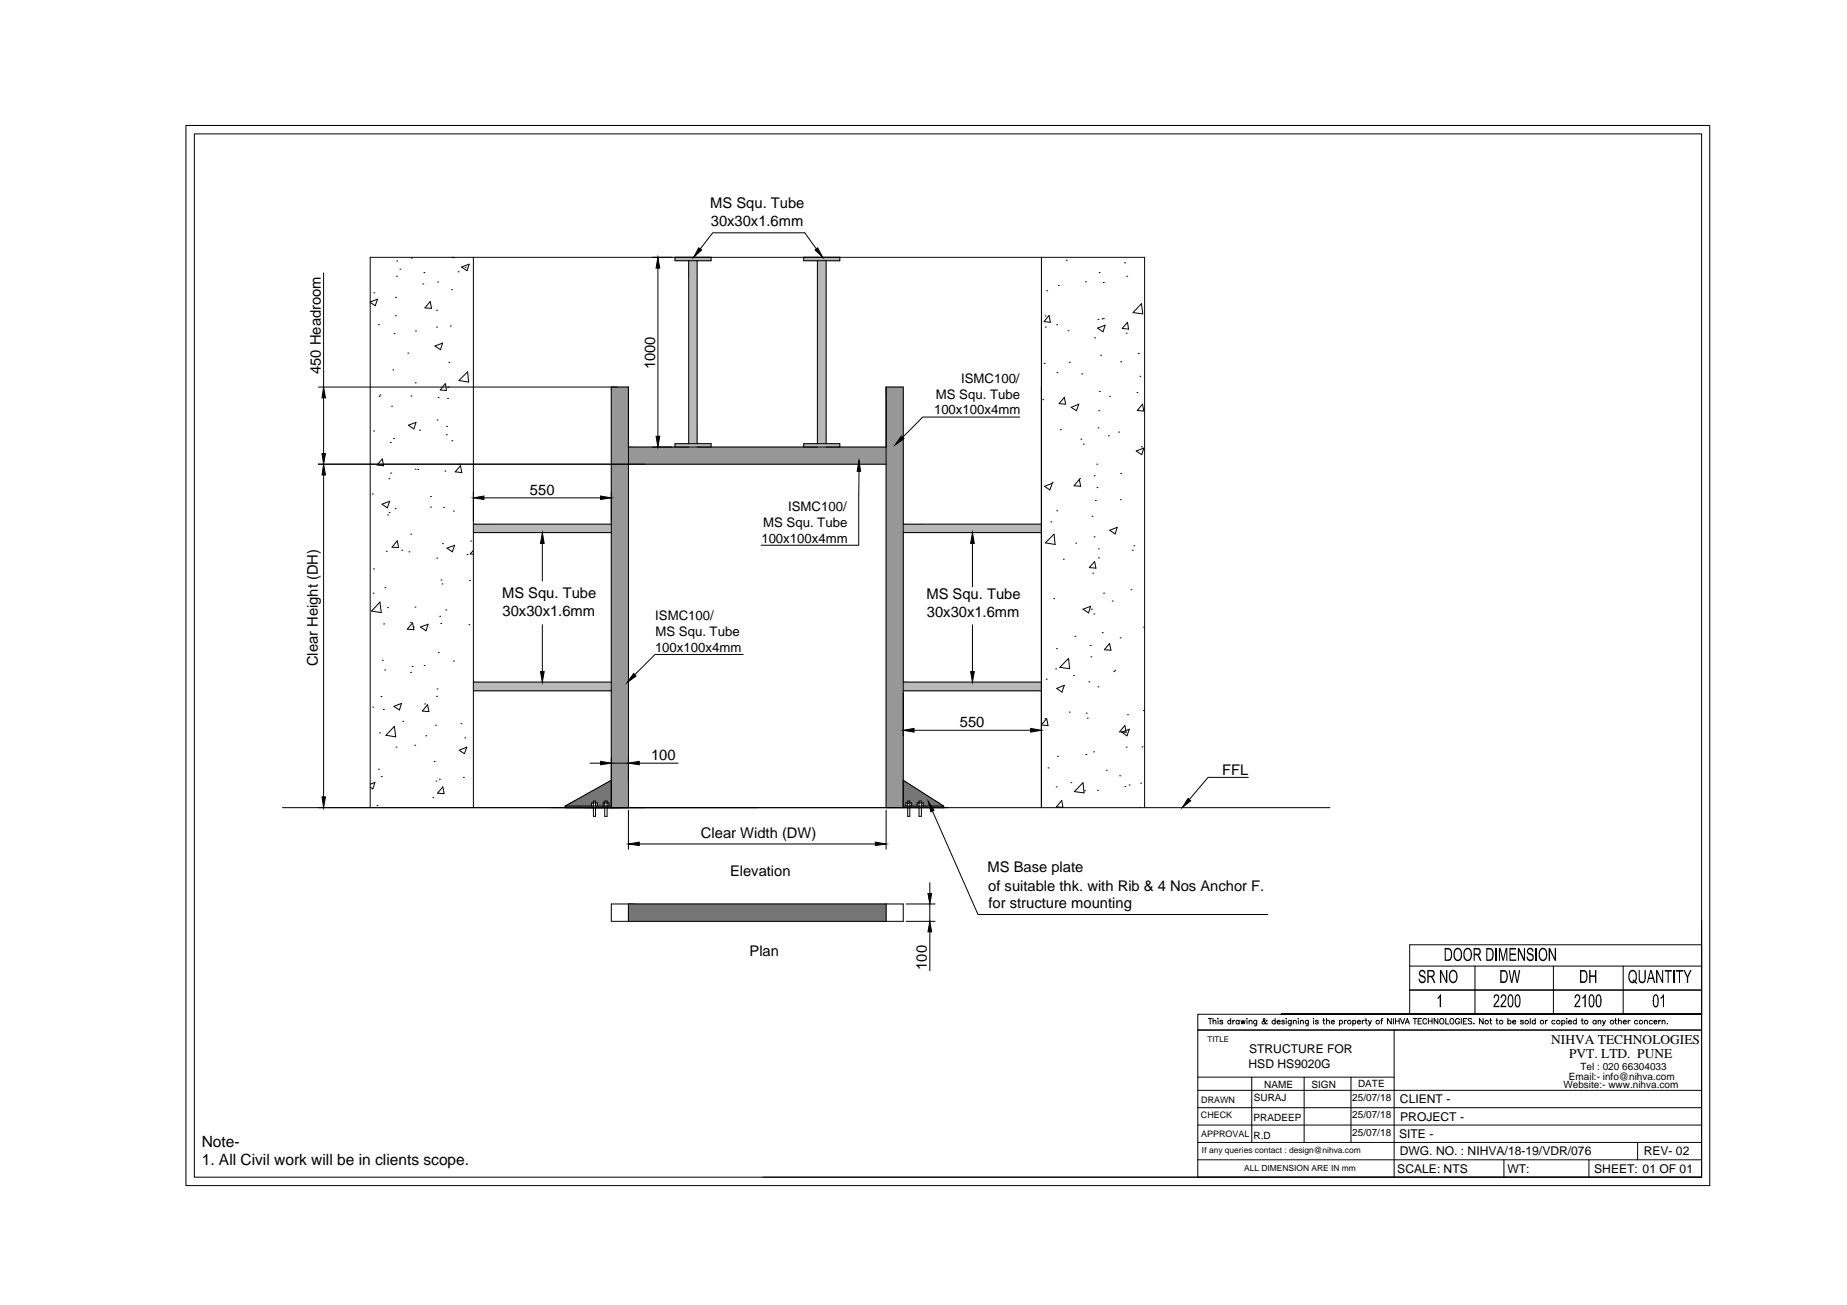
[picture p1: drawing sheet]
<svg xmlns="http://www.w3.org/2000/svg" width="297mm" height="210mm" viewBox="0 0 297 210" stroke-linecap="round" stroke-linejoin="round" font-family="sans-serif">
<!-- layer: 0 -->
<g fill="#979797" stroke="#979797" stroke-width=".16">
<path d="M98.3 62.3v67.6h2.8zM98.3 62.3h2.8v67.6z"/>
<path d="M101.1 71.9v2.8h41.4zM101.1 71.9h41.4v2.8z"/>
<path d="M142.5 62.3v67.6h2.8zM142.5 62.3h2.8v67.6z"/>
</g>
<g fill="#757575" stroke="#757575" stroke-width=".16">
<path d="M92.3 128.8l6-3.3v3.3z"/>
<path d="M145.3 125.5l5.2 3.3h-5.2z"/>
<path d="M97.6 128.8v.3h.7zM97.6 128.8h.7v.3z"/>
<path d="M95.8 128.8v.3h1.5zM95.8 128.8h1.5v.3z"/>
<path d="M91.8 129.1h3.6l-3.1-.3zM92.3 128.8h3.1v.3z"/>
<path d="M97.9 129.1v.6h.4zM97.9 129.1h.4v.6z"/>
<path d="M96.1 129.1v.6h.9zM96.1 129.1h.9v.6z"/>
<path d="M90.9 129.7h4.2l-3.3-.6zM91.8 129.1h3.3v.6z"/>
<path d="M145.3 129.7v.2h.7zM145.3 129.7h.7v.2z"/>
<path d="M148.2 129.7v.2h3.5zM148.2 129.7h3.5v.2z"/>
<path d="M146.3 129.7v.2h1.5zM146.3 129.7h1.5v.2z"/>
<path d="M148.2 128.8v.3h2.8zM148.2 128.8h2.3l.5 .3z"/>
<path d="M146.3 128.8v.3h1.5zM146.3 128.8h1.5v.3z"/>
<path d="M145.3 128.8v.3h.7zM145.3 128.8h.7v.3z"/>
<path d="M148.5 129.1v.6h3.2zM148.5 129.1h2.5l.7 .6z"/>
<path d="M146.6 129.1v.6h.9zM146.6 129.1h.9v.6z"/>
<path d="M145.3 129.1v.6h.4zM145.3 129.1h.4v.6z"/>
<path d="M90.9 129.7v.2h4.5zM90.9 129.7h4.5v.2z"/>
<path d="M97.6 129.7v.2h.7zM97.6 129.7h.7v.2z"/>
<path d="M95.8 129.7v.2h1.5zM95.8 129.7h1.5v.2z"/>
<path d="M101.1 145.4v2.8h41.4zM101.1 145.4h41.4v2.8z"/>
</g>
<g fill="#b9b9b9" stroke="#b9b9b9" stroke-width=".16">
<path d="M76.1 84.3v1.4h22.2zM76.1 84.3h22.2v1.4z"/>
<path d="M145.3 109.7v1.4h22.2zM145.3 109.7h22.2v1.4z"/>
<path d="M145.3 84.3v1.4h22.2zM145.3 84.3h22.2v1.4z"/>
<path d="M76.1 109.7v1.4h22.2zM76.1 109.7h22.2v1.4z"/>
<path d="M108.6 41.4v.5h5.8zM108.6 41.4h5.8v.5z"/>
<path d="M129.3 71.4v.5h5.8zM129.3 71.4h5.8v.5z"/>
<path d="M108.6 71.4v.5h5.8zM108.6 71.4h5.8v.5z"/>
<path d="M110.8 41.9v29.5h1.3zM110.8 41.9h1.3v29.5z"/>
<path d="M131.5 41.9v29.5h1.4zM131.5 41.9h1.4v29.5z"/>
<path d="M129.3 41.4v.5h5.8zM129.3 41.4h5.8v.5z"/>
</g>
<g fill="none" stroke="#000" stroke-width=".16">
<path d="M29.9 20.2h245.1v170.5h-245.1zM31.3 21.5h242.4v167.8h-242.4zM52 43.9v18.4M59.5 48.6l1.2-.5-.4 1.1-.8-.6M60.1 47.1h.1M60.8 52.2h.1M63.2 59.5h.1M63.4 53.7h.1M63.6 50.8h.1M63.6 47.8h.1M63.8 44.4h.1M63.8 42h.1"/>
<path d="M64.3 43.3h.1M65.6 56.8h.1M66.1 41.5h.1M66.8 53.2h.1M68 45.7h.1M68.2 43.8h.1M69.2 48.5l.2 1.1-1.1-.1zM69.9 55.7l1.3-.5-.4 1zM70.2 49.9h.1M70.2 52.6h.1M70.4 45.4h.1M72.2 58.3h.1"/>
<path d="M72.4 52.4h.1M72.6 46.6h.1M72.7 41.4l.3 .1v-.1M73.7 43.7h.1M74.2 43l1.3-.5-.4 1zM74.8 43h.1M76.1 41.4v88.5M105.8 43.1v27.1M108.6 41.4v.5h5.8v-.5M110.8 41.9v29.5M112.1 41.9v29.5M112.6 40l2-2.5h14.8l1.9 2.5"/>
<path d="M129.3 41.4v.5h5.8v-.5M131.5 41.9v29.5M132.9 41.9v29.5M167.5 41.4v88.5M167.9 58.4h.1M168.1 50.8h.1M168.1 52.6h.1M168.3 46.8h.1M168.7 50.7l.2 1.1-1-.1zM169.9 52.2h.1M170 59.9h.1M170.2 45.9h.1"/>
<path d="M171.5 41.9h.1M171.8 53.2h.1M172 58.3h.1M174.6 45.3h.1M176 54.3h.1M176.5 52.8l1.2-.5-.3 1.1zM176.6 51.4h.1M176.8 43.8h.1M177 57.1h.1M177.2 51.3h.1M177.4 45.5h.1M177.4 51.2h.1"/>
<path d="M180.2 58.2h.1M180.9 42.3h.1M181.1 53.6h.1M181.2 44.4h.1M181.3 51.8l.2 1.1-1-.1zM183.1 56.8h.1M183.6 48.8l.2 1.7-1.6-.2zM51.2 62.3h49.9v67.6M51.2 74.7h91.3M52 64v9M52 76.4v51.8M59.9 79.4h.1"/>
<path d="M60.1 69.3h.1M61 63.7h.1M61.1 63.5h.1M61.5 73.8l.2 1.1-1.1-.1zM62.5 77h.1M62.8 71.2h.1M62.8 76.1h.1M63 65.3h.1M63.3 70.5h.1M65.7 68.4l1.2-.5-.3 1.1zM66.1 63.7h.1M66.8 61.6h.1"/>
<path d="M66.8 75.5h.1M67.2 75.5h.1M67.5 69.2h.1M69.2 79.9h.1M70.3 67.5h.1M70.5 64h.1M71.6 75.8h.1M71.6 61.7l-.8 1 1 .1-.2-1.1M71.8 69.9h.1M71.8 68.6h.1M72 64.1h.1M72.1 62.3h.1"/>
<path d="M72.7 70.9h.1M73.8 61.2l1.4-1.4 .2 1.7zM73.8 74.7h.1M74.1 74.9l.2 1.1-1.1-.1zM98.3 62.3v67.6M101.1 71.9h41.4M108.6 71.9v-.5h5.8v.5M129.3 71.9v-.5h5.8v.5M138.1 75.8v11.9h-15.7M164 67.1h-15.6l-3.2 3.2M167.7 64.3h.1M168 78.2l1.2-.4-.4 1z"/>
<path d="M169.2 77.6h.1M170.5 69.1h.1M171.2 63.9l.2 1.1-1.1-.1zM172.3 65.5l1.2-.5-.4 1.1zM173.6 77.1l.2 1.1-1.1-.1zM173.6 77h.1M173.8 70.6h.1M174 60.1h.1M174.2 71.4h.1M176 76.5h.1M176.4 74.7h.1M176.4 78.4h.1"/>
<path d="M176.6 68.8h.1M176.7 66.1h.1M176.8 63h.1M178.2 70.1h.1M178.4 63.7h.1M179.9 69.5h.1M180.2 76.1h.1M182.7 72.5l1.3-.4-.4 1zM182.9 63.1h.1M183.3 60.5h.1M183.6 71.9h.1M183.7 65l.3 1.1-1.1-.1z"/>
<path d="M60 95.4h.1M60 91.5h.1M61.1 96.8l.2 1.7-1.6-.2zM61.4 81.1l1.3-.5-.4 1.1zM61.9 94.5h.1M62.1 88.7h.1M62.3 82.8h.1M62.3 97.7h.1M62.6 82.5h.1M63.6 81.8h.1M63.9 87l.2 1.1-1.1-.1zM64.6 88.5h.1"/>
<path d="M65.8 88.8h.1M66.1 85.9h.1M66.7 97.6h.1M69.2 81.6h.1M70.2 89.8h.1M70.7 99.1h.1M70.9 93.3h.1M71.1 93.9h.1M71.1 87.4h.1M71.3 81.6h.1M71.7 98.1h.1M71.9 88.2l1.2-.5-.4 1.1z"/>
<path d="M72.9 82.2h.1M75.1 89.2h.1M75.5 93.4h.1M75.7 87h.1M76.1 88.5l-.5 .6h.5M76.1 85.7h22.2M76.1 84.3h22.2M77.8 80.1h18.8M87.2 87.4v6.1M145.3 85.7h22.2M145.3 84.3h22.2M156.4 87.4v7"/>
<path d="M168.1 87.3l1.4-1.4 .2 1.7zM169 83.9h.1M169.5 96.3h.1M169.9 82.2h.1M171 89.9h.1M173 87.4h.1M174.2 98l1.2-.5-.3 1.1zM175.5 98h.1M175.6 83h.1M175.7 92.2h.1M175.9 98.7h.1M176 86.3h.1"/>
<path d="M176 90.3l.2 1.1-1-.1zM176.2 80.5h.1M176.6 88.3h.1M176.7 89.7h.1M177.5 95.4h.1M178.4 85.3l1.3-.5-.4 1.1zM178.9 96.7h.1M180.2 80.4h.1M181.9 94.9h.1M182.1 88.5h.1M182.3 87.8h.1M60 113.7h.1"/>
<path d="M61.1 117.9h.1M61.3 112h.1M61.5 106.2h.1M61.7 114.1h.1M61.7 100.4h.1M61.9 107.8h.1M63.3 113.6l1.3-.5-.4 1.1zM63.4 116.8l.2 1.7-1.5-.2zM64.8 116h.1M66 100.1h.1M66 108.1h.1M66.3 107.2h.1"/>
<path d="M66.4 100.2l.2 1.1-1.1-.1zM66.5 100.9h.1M66.7 119.9h.1M67.6 100.9l1.2-.5-.3 1.1zM68.2 107h.1M68.3 113.2h.1M68.5 118.3h.1M68.8 113.4l.2 1.1-1.1-.1zM70 116.7h.1M70.2 112h.1M70.3 110.8h.1M70.5 105h.1"/>
<path d="M70.9 100.3h.1M72.9 106.3h.1M74.1 116.4h.1M74.7 118.7h.1M75.4 100.5h.1M76.1 111.1h22.2M76.1 109.7h22.2M87.2 100.5v7.5M119.5 105.3h-14.2l-3.2 3.2M145.3 111.1h22.2M145.3 109.7h22.2M147 117.5h18.7"/>
<path d="M156.4 100.5v7.5M167.5 116.6l.8-1 .2 1.1-1-.1M168 115.6h.1M168.2 109.2h.1M169.8 107.6h.1M169.9 104.3h.1M169.9 110.7l1.3-.5-.4 1.1zM171.8 105.9l.2 1.7-1.6-.3zM172 114.5h.1M172.6 108.7h.1M172.9 102.3h.1M174.7 114.7h.1"/>
<path d="M174.9 115.5h.1M175.1 109.7h.1M175.3 103.8h.1M175.4 105.6h.1M176.6 110.5h.1M177.3 101.8h.1M178.4 103.5l.3 1.1-1.1-.1zM179.1 108h.1M179.3 107.8h.1M180.1 102.6h.1M180.4 117.8l1.2-.5-.4 1zM180.9 116.7l.2 1.1-1-.1z"/>
<path d="M181.3 115h.1M183.9 114.3h.1M183.9 100.9h.1M45.4 129.9h168.5M59.5 126.1l.8-.3-.3 1.1-.5-.3M59.5 129.9v-88.5h124.6v88.5M60.6 129.6h.1M60.8 123.7h.1M61.3 124.9h.1M63.7 120.2h.1M69.6 128.3h.1M69.8 122.5h.1"/>
<path d="M70.1 125.6h.1M70.7 125.3h.1M71.2 126.6l.2 1.1-1-.1zM73.8 120.7l1.3-.5-.4 1zM74.5 125h.1M90.9 129.7h7.4M90.9 129.7v.2M94.9 122.8h1.7M95.1 129.7v-.6h1v.6M95.4 128.8h.4v2.5h-.4zM97 129.7v-.6h.9v.6M97.3 128.8h.3v2.5h-.3z"/>
<path d="M98.3 122.8h2.8M98.3 125.5l-7.4 4.2M101.1 130.3v6.3M102.8 135.7h38M102.8 122.8h6.3M142.5 129.9v-67.6h2.8v67.6M142.5 130.3v6.3M145.3 129.7h6.4M145.3 125.5l6.4 4.2M145.7 129.7v-.6h.9v.6M146 128.8h.3v2.5h-.3zM147.5 129.7v-.6h1v.6"/>
<path d="M147.8 128.8h.4v2.5h-.4zM150 130.5l7.3 16.6h46.6M151.7 129.7v.2M168.5 123.5h.1M169.9 126.6h.1M170.1 121.7h.1M170.7 128.8l.3 1.1-1.1-.1zM172.2 125.9h.1M174.2 125.9l.1 1.6-1.5-.2zM174.4 127.2h.1M174.6 121.4h.1M175.9 120.9h.1"/>
<path d="M176.5 127.1h.1M177.9 123.9h.1M180.1 124.8h.1M180.9 126.5h.1M181.1 120.2h.1M181.6 126.3h.1M183.3 129.9h.1M183.4 126h.1M183.7 120.1h.1M200.8 125h-6.5l-3 3.6M98.3 145.4h47v2.8h-47zM101.1 145.4v2.8"/>
<path d="M142.5 145.4v2.8M145.7 145.4h4.7M145.7 148.2h4.7M149.5 142v1.7M149.5 145.4v2.8M149.5 149.9v6.3M226.7 159.2h47M226.7 155.4h47M237.2 155.4v7.7M249.8 155.4v7.7M261 155.4v7.7M273.7 148.1v15h-67.6"/>
<path d="M273.7 152h-47v11.1M192.6 163.1h81.1v2.6h-81.1zM192.6 178.2h81.1M192.6 175.4h81.1M192.6 173.3h31.6M194.3 163.8h.6M194.6 163.8v.9M195.1 164.3l.2-.2 .2 .1 .1 .5M195.1 163.8v.9M195.9 163.8v.1zM195.9 164.2v.5M196.7 164.2l-.2-.1-.3 .1v.1l.4 .2 .1 .1-.2 .1-.3-.1"/>
<path d="M197.9 164.2a.27 .27 0 0 0-.4 0 .27 .27 0 0 0 0 .4 .27 .27 0 0 0 .4 0M197.9 163.8v.9M198.3 164.1v.6M198.6 164.1l-.2 .1-.1 .2M199.3 164.2a.28 .28 0 0 0-.4 0 .28 .28 0 0 0 0 .4 .28 .28 0 0 0 .4 0M199.3 164.1v.6M199.6 164.1l.1 .6 .2-.6 .2 .6 .2-.6M200.5 163.8v.1zM200.5 164.2v.5M200.9 164.3l.2-.2 .2 .1 .1 .5M200.9 164.1v.6M201.3 173.3v10.5"/>
<path d="M202.1 164.1v.8l-.4 .1M202.1 164.2a.28 .28 0 0 0-.4 0 .28 .28 0 0 0 0 .4 .28 .28 0 0 0 .4 0M203.8 164.2l-.1-.1a.53 .53 0 0 1-.7 .5v-.2l.4-.4-.1-.2-.1 .1v.3l.4 .5 .2-.1M205.1 164.2a.28 .28 0 0 0-.4 0 .28 .28 0 0 0 0 .4 .28 .28 0 0 0 .4 0M205.1 163.8v.9M205.4 164.4h.5a.28 .28 0 0 0-.3-.3 .28 .28 0 0 0-.3 .3 .28 .28 0 0 0 .3 .3l.3-.1M206.6 164.2l-.2-.1-.2 .1v.1l.3 .1 .1 .2-.2 .1-.3-.1M206.9 163.8v.1zM206.9 164.2v.5M207.7 164.1l-.1 .8-.3 .1M207.7 164.2a.28 .28 0 0 0-.5 0 .28 .28 0 0 0 0 .4 .28 .28 0 0 0 .5 0M208 164.3l.2-.2 .2 .1 .1 .5"/>
<path d="M208 164.1v.6M208.8 163.8v.1zM208.8 164.2v.5M209.1 164.3l.3-.2 .2 .1v.5M209.1 164.1v.6M209.7 173.3v10.5M210.4 164.1v.8l-.4 .1M210.4 164.2a.28 .28 0 0 0-.4 0 .28 .28 0 0 0 0 .4 .28 .28 0 0 0 .4 0M211.3 163.8v.1zM211.3 164.2v.5M212 164.2l-.1-.1-.3 .1v.1l.4 .2v.1l-.1 .1-.3-.1M212.7 164.1h.3"/>
<path d="M212.9 163.8v.7l.2 .2M213.3 164.3l.2-.2 .3 .1v.5M213.3 163.8v.9M214.1 164.4h.5a.28 .28 0 0 0-.3-.3 .28 .28 0 0 0-.3 .3 .28 .28 0 0 0 .3 .3l.3-.1M215.4 164.2a.28 .28 0 0 1 .4 0 .28 .28 0 0 1 0 .4 .28 .28 0 0 1-.4 0M215.4 164.1v.9M216.2 164.1v.6M216.5 164.1l-.2 .1-.1 .2M217.3 173.3v10.5M217.6 164.2a.27 .27 0 0 1 .4 0 .27 .27 0 0 1 0 .4 .27 .27 0 0 1-.4 0M217.6 164.1v.9M218.3 164.4h.5a.28 .28 0 0 0-.3-.3 .28 .28 0 0 0-.3 .3 .28 .28 0 0 0 .3 .3l.3-.1"/>
<path d="M219.1 164.1v.6M219.4 164.1l-.2 .1-.1 .2M219.6 164.1h.3M219.7 163.8v.7l.2 .2M220.1 164.1l.2 .6 .3-.6M220.3 164.7l-.3 .3M222.1 164.1h.2M222.4 163.8l-.2 .2v.7M223.7 163.8v.9l-.5-.9v.9M224.1 163.8v.9M224.2 165.7v23.6M224.4 163.8v.9"/>
<path d="M224.4 164.2h.6M225 163.8v.9M225.2 163.8l.4 .9 .3-.9M226 164.7l.3-.9 .4 .9M226.1 164.4h.4M227.3 163.8h.6M227.6 163.8v.9M228.1 164.2h.3M228.6 163.8h-.5v.9h.5M229.4 164a.3 .3 0 0 0-.3-.2 .3 .3 0 0 0-.3 .4v.2a.3 .3 0 0 0 .3 .3 .3 .3 0 0 0 .3-.2M229.7 164.2h.6M229.7 163.8v.9"/>
<path d="M230.3 163.8v.9M231.2 163.8v.9l-.6-.9v.9M231.6 163.9h.1a.42 .42 0 0 1 .5 .4 .42 .42 0 0 1-.5 .4l-.2-.3zM232.5 163.8v.9h.5M233.3 163.9h.1a.41 .41 0 0 1 .4 .4 .41 .41 0 0 1-.4 .4l-.2-.3zM234.7 164a.33 .33 0 0 0-.4-.2 .33 .33 0 0 0-.2 .4v.2a.32 .32 0 0 0 .3 .3 .32 .32 0 0 0 .3-.3h-.2M235 163.8v.9M235.3 164.2h.4M235.9 163.8h-.6v.9h.6M236.7 163.9l-.2-.1-.4 .1 .1 .3 .5 .3v.1l-.2 .1-.4-.1M237 164.7h.1zM238.5 163.8v.9l-.6-.9v.9"/>
<path d="M239.6 164.1h.3M239.7 163.8v.7l.2 .2M240.6 164.1h.3M240.7 163.8v.7l.2 .2M242.5 164.2a.28 .28 0 0 1 .4 0 .28 .28 0 0 1 0 .4 .28 .28 0 0 1-.4 0M242.5 163.8v.9M243.3 164.4h.5a.28 .28 0 0 0-.3-.3 .28 .28 0 0 0-.3 .3 .28 .28 0 0 0 .3 .3l.3-.1M245 164.2l-.2-.1-.3 .1 .5 .3v.2h-.3l-.2-.1M246.1 163.8v.9M246.9 164.2a.28 .28 0 0 0-.4 0 .28 .28 0 0 0 0 .4 .28 .28 0 0 0 .4 0M246.9 163.8v.9M248.6 164.1v.6"/>
<path d="M248.9 164.1l-.2 .1-.1 .2M250.1 164.2a.28 .28 0 0 0-.4 0 .28 .28 0 0 0 0 .4 .28 .28 0 0 0 .4 0M251.2 164.2a.28 .28 0 0 1 .4 0 .28 .28 0 0 1 0 .4 .28 .28 0 0 1-.4 0M251.2 164.1v.9M252 163.8v.1zM252 164.2v.5M252.2 164.4h.5a.28 .28 0 0 0-.3-.3 .28 .28 0 0 0-.2 .3 .28 .28 0 0 0 .2 .3l.3-.1M253.5 164.2a.28 .28 0 0 0-.4 0 .28 .28 0 0 0 0 .4 .28 .28 0 0 0 .4 0M253.5 163.8v.9M254.3 164.1h.3M254.4 163.8v.7l.2 .2M256.7 164.2a.28 .28 0 0 0-.4 0 .28 .28 0 0 0 0 .4 .28 .28 0 0 0 .4 0"/>
<path d="M256.7 164.1v.6M257 164.3l.2-.2 .2 .1v.5M257 164.1v.6M257.7 164.1l.3 .6 .2-.6M258 164.7l-.3 .3M259.7 164.1h.3M259.8 163.8v.7l.2 .2M260.3 164.3l.2-.2 .2 .1v.5M260.3 163.8v.9M261 164.4h.5a.28 .28 0 0 0-.3-.3 .28 .28 0 0 0-.2 .3 .28 .28 0 0 0 .3 .3l.2-.1M261.8 164.1v.6M262.2 164.1l-.2 .1-.2 .2"/>
<path d="M263.4 164.2a.28 .28 0 0 0-.4 0 .28 .28 0 0 0 0 .4 .28 .28 0 0 0 .4 0M264.5 164.3l.2-.2 .2 .1v.5M264.5 164.1v.6M265.7 164.2a.28 .28 0 0 0-.4 0 .28 .28 0 0 0 0 .4 .28 .28 0 0 0 .4 0M266 164.4h.5a.23 .23 0 0 0-.3-.3 .23 .23 0 0 0-.2 .3l.2 .3 .3-.1M266.8 164.1v.6M267.1 164.1l-.2 .1-.1 .2M267.3 164.3l.2-.2 .2 .1 .1 .5M267.3 164.1v.6M268.1 164.7h.1zM273.7 165.7v23.6M273.7 165.7h-81.1v23.6"/>
<path d="M122.7 189.3h151M192.6 183.8h81.1M192.6 181h81.1M192.6 186.5h81.1M241.9 186.5v2.8M255.5 186.5v2.8M263.4 183.8v2.7"/>
<circle cx="217" cy="164.4" r=".29"/>
<circle cx="221.6" cy="164.4" r=".29"/>
<circle cx="239.1" cy="164.4" r=".29"/>
<circle cx="241.4" cy="164.4" r=".29"/>
<circle cx="245.5" cy="164.4" r=".29"/>
<circle cx="248" cy="164.4" r=".29"/>
<circle cx="250.6" cy="164.4" r=".29"/>
<circle cx="255.1" cy="164.4" r=".29"/>
<circle cx="259.2" cy="164.4" r=".29"/>
<circle cx="263.9" cy="164.4" r=".29"/>
</g>
<g fill="#000" stroke="#000" stroke-width=".16">
<path d="M131.1 40.2l.4-.3 .8 1.5zM105.8 41.4l.3 1.7h-.6zM112.4 39.9l.4 .3-1.2 1.2zM52 74.7l.3 1.7h-.5zM51.8 73h.5l-.3 1.7zM52 62.3l.3 1.7h-.5zM76.1 80.1l1.7-.3v.5zM96.6 79.8l1.7 .3-1.7 .2zM105.5 70.2h.6l-.3 1.7zM138.1 74.1l.3 1.7h-.5zM145 70.1l.4 .5-1.5 1zM87.2 85.7l.3 1.7h-.6z"/>
<path d="M156.4 85.7l.3 1.7h-.6zM86.9 108h.6l-.3 1.7zM101.9 108.3l.4 .4-1.4 1.1zM145.3 117.5l1.7-.3v.6zM156.1 108h.6l-.3 1.7zM165.7 117.2l1.8 .3-1.8 .3zM51.8 128.2h.5l-.3 1.7zM96.6 122.5l1.7 .3-1.7 .2zM101.1 135.7l1.7-.2v.5zM101.1 122.8l1.7-.3v.5zM140.8 135.5l1.7 .2-1.7 .3zM149.3 128.9l.9 1.4-.5 .3z"/>
<path d="M191.1 128.4l.4 .4-1.4 1.1zM149.2 143.7h.6l-.3 1.7zM149.5 148.2l.3 1.7h-.6z"/>
</g>
<g fill="#000">
<path d="M228.3 156.2l.3-.2 .4 .1 .2 .3v.2h-.1a.34 .34 0 0 0-.5-.4 .34 .34 0 0 0 0 .6l.6 .3 .1 .6-.2 .4h-.5l-.4-.2-.1-.5h.2l.1 .2a.37 .37 0 0 0 .4 .3 .37 .37 0 0 0 .3-.4 .37 .37 0 0 0-.4-.3l-.5-.4zM231.6 156h.2l.8 1.7v-1.7h.2v2.1h-.2l-.8-1.7v1.7h-.2zM241.1 152.5h.2l.4 1.7 .5-1.7h.2v2h-.2v-1.7l-.4 1.7h-.1l-.5-1.7v1.7h-.1zM242.8 152.5h1v.2h-.9v.7h.9v.2h-.9v.7h1v.2h-1.1zM242.6 156h.2l.3 1.8 .3-1.8h.3l.3 1.8 .3-1.8h.2l-.4 2.1h-.2l-.3-1.8-.4 1.8h-.2zM244.1 152.5h.2l.8 1.6v-1.6h.2v2h-.3l-.7-1.6v1.6h-.2zM245.6 152.7l.4-.3 .4 .1 .2 .4v.2h-.2a.35 .35 0 0 0-.3-.4 .35 .35 0 0 0-.3 .4 .35 .35 0 0 0 .4 .3l.4 .3v.5l-.1 .2a.58 .58 0 0 1-.7 .1 .58 .58 0 0 1-.3-.6h.2a.41 .41 0 0 0 .5 .5 .41 .41 0 0 0 .2-.7l-.7-.3-.2-.3zM249.1 152.5h.2l.7 1.6v-1.6h.2v2h-.2l-.7-1.6v1.6h-.2zM255.6 156h.2v.9h.7v-.9h.2v2.1h-.2v-1h-.7v1h-.2zM263.5 156h.2l.1 1.5a.38 .38 0 0 0 .4 .4 .38 .38 0 0 0 .3-.6v-1.3h.2v1.5l-.1 .4-.3 .2h-.3l-.3-.1-.2-.3zM266.3 156h.2l.8 1.7v-1.7h.2v2.1h-.2l-.8-1.7v1.7h-.2zM267.7 156h1.2v.3h-.5v1.8h-.2v-1.8h-.5z"/>
<path d="M269.5 156h1.2v.3h-.5v1.8h-.2v-1.8h-.5zM270.7 156h.2l.5 1 .4-1h.2l-.5 1.2v.9h-.2v-.9zM231.6 160l.1-.1v2.1h-.2v-1.6l-.3 .3v-.3l.2-.1zM240.3 160.1a.49 .49 0 0 1 .7-.1 .49 .49 0 0 1 .1 .7l-.7 1.1h.7v.2h-.9l.1-.5 .5-.6 .1-.3a.3 .3 0 0 0-.2-.5 .3 .3 0 0 0-.3 .5l-.2-.1zM241.4 160.1h.1a.5 .5 0 0 1 .6 0 .5 .5 0 0 1 .1 .7l-.7 1h.7v.2h-.9l.1-.4 .6-.9a.32 .32 0 0 0 0-.5 .32 .32 0 0 0-.5 .1v.3l-.2-.1zM253.3 160.1h.1a.51 .51 0 0 1 .7 0 .51 .51 0 0 1 0 .7l-.7 1h.7v.2h-.9l.1-.4 .5-.7a.44 .44 0 0 0 .2-.4 .44 .44 0 0 0-.4-.4l-.2 .5-.2-.1zM254.9 160l.1-.1v2.1h-.2v-1.6l-.3 .3v-.3l.2-.1zM267.5 159.9h.1v2.1h-.2v-1.6l-.3 .3v-.3l.2-.2z"/>
<path d="M229.5 156h.7a.58 .58 0 0 1 .5 .6 .58 .58 0 0 1-.4 .6l.3 .2 .3 .7h-.3l-.5-.9h-.3v.9h-.3zM229.8 156.2v.8h.4a.36 .36 0 0 0 .3-.4 .36 .36 0 0 0-.3-.4z"/>
<path d="M232.3 152.5h.7l.4 .2 .1 .4v.8l-.1 .3a.46 .46 0 0 1-.6 .3h-.5zM232.5 152.7v1.6h.4a.86 .86 0 0 0 .4-1.1v-.1a.43 .43 0 0 0-.5-.4z"/>
<path d="M233.2 156.3v-.1a.71 .71 0 0 1 .9-.1 .71 .71 0 0 1 .3 .8l-.2 .9-.4 .3h-.4l-.2-.3-.2-.4v-.7zM233.5 156.3l-.3 .4v.7l.2 .3a.5 .5 0 0 0 .6 .1 .5 .5 0 0 0 .2-.6v-.4l-.2-.4a.36 .36 0 0 0-.5-.1z"/>
<path d="M234 152.6l.2-.1h.5l.4 .5v1l-.2 .4-.3 .2-.5-.1-.3-.5v-.9zM234.2 152.7l-.3 .5 .1 .8 .2 .2a.47 .47 0 0 0 .5 .1 .47 .47 0 0 0 .2-.6v-.6l-.1-.2-.3-.2z"/>
<path d="M235.5 152.7l.3-.2a.73 .73 0 0 1 .9 .9v.3l-.1 .5a.66 .66 0 0 1-.8 .3 .66 .66 0 0 1-.5-.8v-.5zM235.7 152.8l-.2 .6 .1 .6a.48 .48 0 0 0 .6 .3 .48 .48 0 0 0 .3-.6l-.1-.6a.41 .41 0 0 0-.2-.4 .41 .41 0 0 0-.5 .1z"/>
<path d="M237 152.5h.8l.3 .1v.8l-.2 .2h-.2l.3 .3 .3 .6h-.3l-.5-.8h-.3v.8h-.2zM237.2 152.7v.7h.4a.34 .34 0 0 0 .3-.3 .34 .34 0 0 0-.3-.4z"/>
<path d="M239 152.5h.8l.4 .5v1l-.4 .5h-.8zM239.2 152.7v1.6h.4a.86 .86 0 0 0 .4-1v-.2a.38 .38 0 0 0-.5-.4z"/>
<path d="M241.3 156h.5a.91 .91 0 0 1 .7 1.2l-.1 .6-.3 .3h-.8zM241.5 156.3v1.5h.3a.65 .65 0 0 0 .5-.8l-.2-.7z"/>
<path d="M247.6 152.7l.3-.2a.73 .73 0 0 1 .9 .9v.3l-.1 .5a.62 .62 0 0 1-.7 .4 .62 .62 0 0 1-.5-.7v-.7zM247.8 152.8l-.2 .6 .2 .7a.47 .47 0 0 0 .6 .2 .47 .47 0 0 0 .2-.6v-.6a.41 .41 0 0 0-.3-.4 .41 .41 0 0 0-.5 .1z"/>
<path d="M254.1 156h.5a.88 .88 0 0 1 .7 1.2l-.1 .6-.3 .3h-.8zM254.3 156.3v1.5h.3a.44 .44 0 0 0 .5-.5l-.1-.7a.31 .31 0 0 0-.4-.3z"/>
<path d="M262.1 156.2l.3-.2h.4l.2 .2 .2 .5v1a.21 .21 0 0 0-.1 .2 .21 .21 0 0 0 .2 .2l-.1 .2v-.1a.32 .32 0 0 0-.5-.1h-.5l-.3-.6v-.8zM262.3 156.3l-.2 .5v.7a.45 .45 0 0 0 .7 .3l-.2-.1v-.1h.1a.17 .17 0 0 0 .3 .1 .17 .17 0 0 0 0-.3v-.8a.42 .42 0 0 0-.3-.4 .42 .42 0 0 0-.4 .1z"/>
<path d="M265.4 156h.2l.6 2.1h-.2l-.2-.6h-.6l-.2 .6h-.1zM265.5 156.2l-.3 1.1h.5z"/>
<path d="M242.6 160.1a.43 .43 0 0 1 .5-.1 .43 .43 0 0 1 .2 .5l.1 1-.1 .3a.42 .42 0 0 1-.6 .2 .42 .42 0 0 1-.2-.5v-1zM242.8 160.1l-.2 .5 .1 .8a.28 .28 0 0 0 .1 .4 .28 .28 0 0 0 .4-.2v-1.1a.31 .31 0 0 0-.4-.4z"/>
<path d="M243.8 160a.46 .46 0 0 1 .5 0 .46 .46 0 0 1 .2 .6v.8l-.1 .4a.4 .4 0 0 1-.5 .2 .4 .4 0 0 1-.3-.5v-1zM244 160.1l-.2 .5v.9a.27 .27 0 0 0 .3 .3 .27 .27 0 0 0 .2-.4v-.8a.38 .38 0 0 0-.3-.5z"/>
<path d="M255.7 160a.45 .45 0 0 1 .5 0 .45 .45 0 0 1 .2 .6v.8l-.1 .4a.4 .4 0 0 1-.5 .2 .4 .4 0 0 1-.3-.5v-1zM255.9 160.1l-.2 .5v.8a.28 .28 0 0 0 .3 .4 .28 .28 0 0 0 .2-.4v-.8a.38 .38 0 0 0-.3-.5z"/>
<path d="M256.8 160.1a.45 .45 0 0 1 .6 0 .45 .45 0 0 1 .1 .5v1a.44 .44 0 0 1-.5 .4 .44 .44 0 0 1-.4-.6v-.7zM256.9 160.2l-.1 .3 .1 1a.26 .26 0 0 0 .2 .3 .26 .26 0 0 0 .3-.3v-.8a.39 .39 0 0 0-.5-.5z"/>
<path d="M266 160a.47 .47 0 0 1 .6 0 .47 .47 0 0 1 .1 .6v1.1a.44 .44 0 0 1-.6 .3 .44 .44 0 0 1-.3-.5v-1.1zM266.2 160.1l-.2 .4v.9a.33 .33 0 0 0 .1 .3 .33 .33 0 0 0 .3 .1l.1-.3v-.9a.36 .36 0 0 0-.3-.5z"/>
</g>
<path d="M240.6 152.5v2M269.2 156v2.1" fill="none" stroke="#000" stroke-width=".21"/>
<path d="M247.1 152.5v2" fill="none" stroke="#000" stroke-width=".17"/>
<g font-size="2.5">
<text x="32.4" y="184.5">Note-</text>
<text x="32.4" y="187.3">1. All Civil work will be in clients scope.</text>
</g>
<g font-size="2.4">
<text x="114.2" y="33.5">MS Squ. Tube</text>
<text x="114.3" y="36.4">30x30x1.6mm</text>
<text x="105.3" y="59.4" transform="rotate(-90 105.3 59.4)">1000</text>
<text x="51.6" y="60.1" transform="rotate(-90 51.6 60.1)">450 Headroom</text>
<text x="85.2" y="79.6">550</text>
<text x="80.7" y="96.1">MS Squ. Tube</text>
<text x="80.8" y="99">30x30x1.6mm</text>
<text x="149" y="96.4">MS Squ. Tube</text>
<text x="149.1" y="99.3">30x30x1.6mm</text>
<text x="51.1" y="107.1" transform="rotate(-90 51.1 107.1)">Clear Height (DH)</text>
<text x="154.4" y="117">550</text>
<text x="104.7" y="122.3">100</text>
<text x="196.6" y="124.6">FFL</text>
<text x="112.7" y="134.8">Clear Width (DW)</text>
<text x="117.4" y="141">Elevation</text>
<text x="158.8" y="140.3">MS Base plate</text>
<text x="158.9" y="143.2">of suitable thk. with Rib &amp; 4 Nos Anchor F.</text>
<text x="159" y="146.1">for structure mounting</text>
<text x="120.5" y="153.7">Plan</text>
<text x="149.1" y="156" transform="rotate(-90 149.1 156)">100</text>
</g>
<g font-size="2.2">
<text x="249.5" y="168">NIHVA TECHNOLOGIES</text>
<text x="252.3" y="170.3">PVT. LTD. PUNE</text>
</g>
<g font-size="2.1">
<text x="150.5" y="64.1">MS Squ. Tube</text>
<text x="154.6" y="61.5">ISMC100/</text>
<text x="150.2" y="66.6">100x100x4mm</text>
<text x="126.8" y="82.2">ISMC100/</text>
<text x="122.4" y="87.3">100x100x4mm</text>
<text x="122.7" y="84.7">MS Squ. Tube</text>
<text x="105.4" y="99.7">ISMC100/</text>
<text x="105.3" y="104.8">100x100x4mm</text>
<text x="105.4" y="102.3">MS Squ. Tube</text>
</g>
<g font-size="1.9">
<text x="200.8" y="171.7">HSD HS9020G</text>
<text x="200.9" y="169.4">STRUCTURE FOR</text>
<text x="225.1" y="177.4">CLIENT -</text>
<text x="225" y="183">SITE -</text>
<text x="225.1" y="185.8">DWG. NO. : NIHVA/18-19/VDR/076</text>
<text x="225.2" y="180.2">PROJECT -</text>
<text x="264.3" y="185.8">REV- 02</text>
<text x="224.7" y="188.6">SCALE: NTS</text>
<text x="242.4" y="188.6">WT:</text>
<text x="256.4" y="188.6">SHEET: 01 OF 01</text>
</g>
<g font-size="1.6">
<text x="252.3" y="173.6">Email:- info@nihva.com</text>
<text x="254.2" y="172">Tel : 020 66304033</text>
<text x="201.6" y="177.2">SURAJ</text>
<text x="203.3" y="174.9">NAME</text>
<text x="210.9" y="174.9">SIGN</text>
<text x="217.5" y="177.1">25/07/18</text>
<text x="217.5" y="179.9">25/07/18</text>
<text x="218.4" y="174.9">DATE</text>
<text x="251.4" y="175.1">Website:- www.nihva.com</text>
<text x="201.6" y="183.2">R.D</text>
<text x="201.6" y="180.4">PRADEEP</text>
<text x="217.5" y="182.7">25/07/18</text>
</g>
<g font-size="1.4">
<text x="193.1" y="179.8">CHECK</text>
<text x="193.2" y="177.4">DRAWN</text>
<text x="193.2" y="183">APPROVAL</text>
<text x="193.3" y="185.5">If any queries contact : design@nihva.com</text>
<text x="200.1" y="188.4">ALL DIMENSION ARE IN mm</text>
</g>
<text font-size="1.3" x="194.2" y="167.6">TITLE</text>
</svg>
